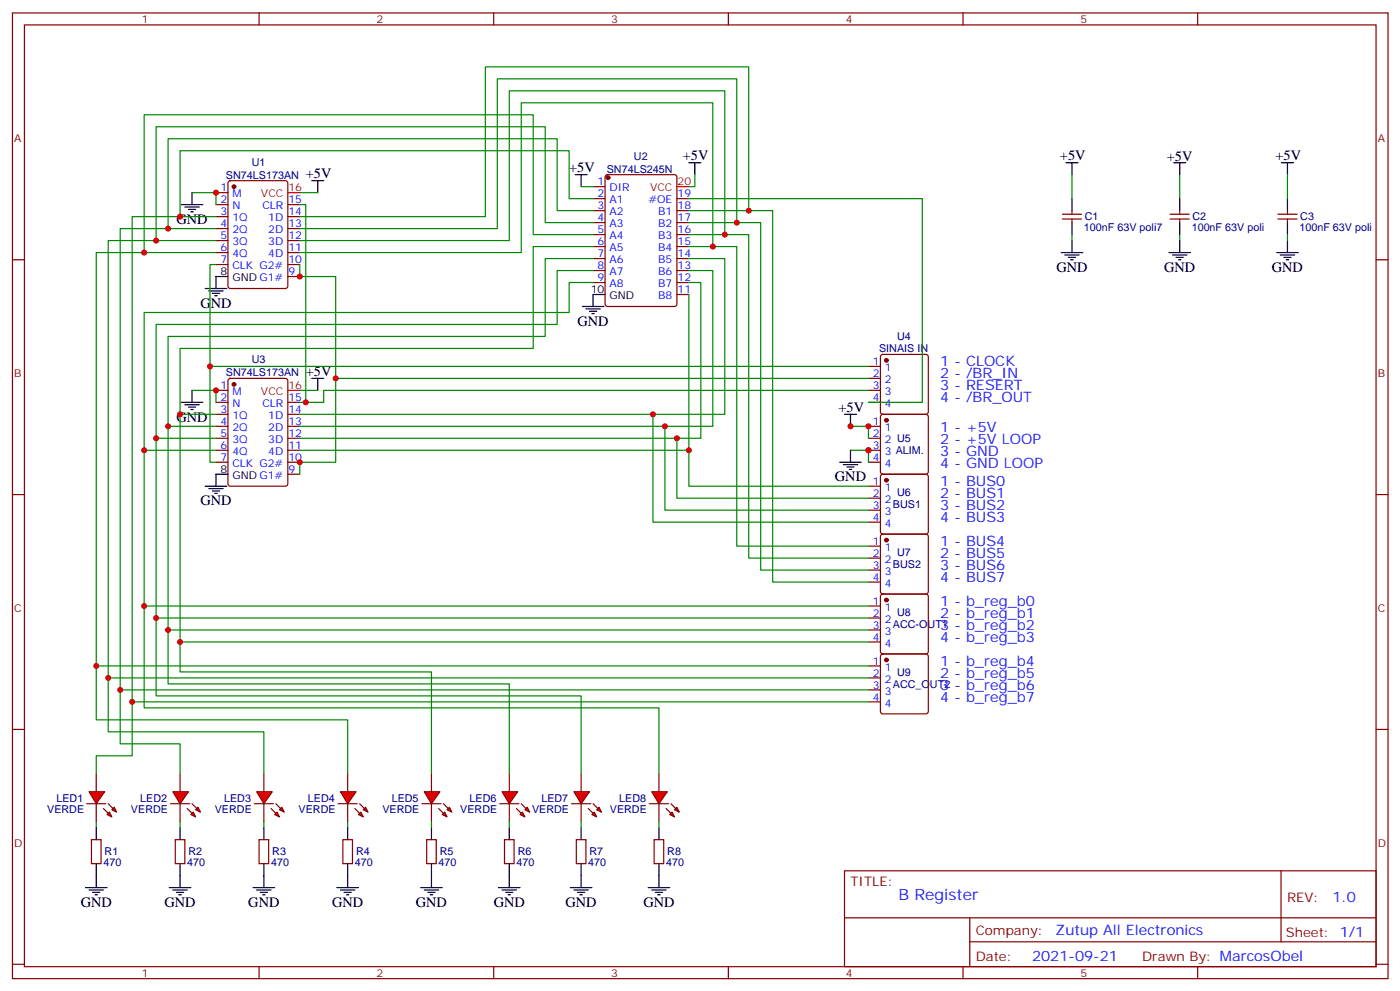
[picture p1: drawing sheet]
<svg xmlns="http://www.w3.org/2000/svg" width="413mm" height="292mm" viewBox="0 0 413 292" stroke-linecap="round" stroke-linejoin="round" font-family="sans-serif">
<g fill="none" stroke="#870000" stroke-width=".35">
<path d="M3.7 3.8h405.3v284.3h-405.3zM7.2 7.3h398.3v277.3h-398.3zM76.3 3.8v3.5M145.5 3.8v3.5M214.6 3.8v3.5M283.8 3.8v3.5M352.9 3.8v3.5M3.7 76.5h3.5M405.5 76.5h3.5M3.7 145.6h3.5M405.5 145.6h3.5M3.7 214.8h3.5"/>
<path d="M405.5 214.8h3.5M27 247.2h2.8v7.1h-2.8zM51.6 247.2h2.9v7.1h-2.9zM76.3 247.2h2.9v7.1h-2.9zM101 247.2h2.9v7.1h-2.9zM248.8 256.4h156.7v28.2h-156.7zM377.5 256.4v20.9M248.9 270.2h156.5M285.8 277.3h119.6M285.8 270.2v14.2M3.7 283.9h3.5M76.3 284.6v3.5"/>
<path d="M145.5 284.6v3.5M214.6 284.6v3.5M283.8 284.6v3.5M352.9 284.6v3.5M405.5 283.9h3.5"/>
</g>
<g fill="none" stroke="#000" stroke-width=".35">
<path d="M28.4 243.7v3.5M28.4 254.3v7M53.1 243.7v3.5M53.1 254.3v7M77.8 243.7v3.5M77.8 254.3v7M102.4 243.7v3.5M102.4 254.3v7M25.2 261.3h6.3M26.2 262h4.3M27.3 262.7h2.1M28 263.5h.7"/>
<path d="M49.9 261.3h6.3M50.9 262h4.3M52 262.7h2.1M52.7 263.5h.7M74.6 261.3h6.3M75.6 262h4.3M76.7 262.7h2.1M77.4 263.5h.7M99.3 261.3h6.3M100.3 262h4.3M101.4 262.7h2.1M102.1 263.5h.7"/>
</g>
<path d="M28.4 241.9v1.8M53.1 241.9v1.8M77.8 241.9v1.8M102.4 241.9v1.8" fill="none" stroke="#008700" stroke-width=".35"/>
<g fill="#f00" stroke="#870000" stroke-width=".35">
<path d="M100.3 233.1h4.6l-2.5 3.5z"/>
<path d="M99.6 236.6h5.7z"/>
</g>
<g fill="#870000" stroke="#870000" stroke-width=".35">
<path d="M106 236.6l1.4 1.5z"/>
<path d="M104.6 238.1l1.4 1.4z"/>
</g>
<g fill="#f00" stroke="#870000" stroke-width=".35">
<path d="M107 238.4l.7-.7 .7 1.4z"/>
<path d="M105.6 239.8l.7-.7 .7 1.4z"/>
</g>
<path d="M102.4 227.8v5.3M102.4 236.6v5.3" fill="none" stroke="#870000" stroke-width=".35"/>
<g fill="#f00" stroke="#870000" stroke-width=".35">
<path d="M75.6 233.1h4.6l-2.4 3.5z"/>
<path d="M74.9 236.6h5.7z"/>
</g>
<g fill="#870000" stroke="#870000" stroke-width=".35">
<path d="M81.3 236.6l1.4 1.5z"/>
<path d="M79.9 238.1l1.4 1.4z"/>
</g>
<g fill="#f00" stroke="#870000" stroke-width=".35">
<path d="M82.3 238.4l.7-.7 .7 1.4z"/>
<path d="M80.9 239.8l.7-.7 .7 1.4z"/>
</g>
<path d="M77.8 227.8v5.3M77.8 236.6v5.3" fill="none" stroke="#870000" stroke-width=".35"/>
<g fill="#f00" stroke="#870000" stroke-width=".35">
<path d="M50.9 233.1h4.6l-2.4 3.5z"/>
<path d="M50.2 236.6h5.7z"/>
</g>
<g fill="#870000" stroke="#870000" stroke-width=".35">
<path d="M56.6 236.6l1.4 1.5z"/>
<path d="M55.2 238.1l1.4 1.4z"/>
</g>
<g fill="#f00" stroke="#870000" stroke-width=".35">
<path d="M57.6 238.4l.7-.7 .8 1.4z"/>
<path d="M56.9 239.1l.7 1.4-1.4-.7z"/>
</g>
<path d="M53.1 227.8v5.3M53.1 236.6v5.3" fill="none" stroke="#870000" stroke-width=".35"/>
<g fill="#f00" stroke="#870000" stroke-width=".35">
<path d="M26.2 233.1h4.6l-2.4 3.5z"/>
<path d="M25.5 236.6h5.7z"/>
</g>
<g fill="#870000" stroke="#870000" stroke-width=".35">
<path d="M31.9 236.6l1.4 1.5z"/>
<path d="M30.5 238.1l1.4 1.4z"/>
</g>
<g fill="#f00" stroke="#870000" stroke-width=".35">
<path d="M32.9 238.4l.8-.7 .7 1.4z"/>
<path d="M32.2 239.1l.7 1.4-1.4-.7z"/>
</g>
<path d="M28.4 227.8v5.3M28.4 236.6v5.3" fill="none" stroke="#870000" stroke-width=".35"/>
<g fill="#f00" stroke="#870000" stroke-width=".35">
<path d="M125 233.1h4.6l-2.5 3.5z"/>
<path d="M124.3 236.6h5.7z"/>
</g>
<g fill="#870000" stroke="#870000" stroke-width=".35">
<path d="M130.7 236.6l1.4 1.5z"/>
<path d="M129.3 238.1l1.4 1.4z"/>
</g>
<g fill="#f00" stroke="#870000" stroke-width=".35">
<path d="M131.7 238.4l.7-.7 .7 1.4z"/>
<path d="M130.3 239.8l.7-.7 .7 1.4z"/>
</g>
<path d="M127.1 227.8v5.3M127.1 236.6v5.3M125.7 247.2h2.9v7.1h-2.9z" fill="none" stroke="#870000" stroke-width=".35"/>
<path d="M127.1 243.7v3.5M127.1 254.3v7M124 261.3h6.3M125 262h4.3M126.1 262.7h2.1M126.8 263.5h.7" fill="none" stroke="#000" stroke-width=".35"/>
<path d="M127.1 241.9v1.8" fill="none" stroke="#008700" stroke-width=".35"/>
<g fill="#f00" stroke="#870000" stroke-width=".35">
<path d="M148 233.1h4.5l-2.4 3.5z"/>
<path d="M147.2 236.6h5.7z"/>
</g>
<g fill="#870000" stroke="#870000" stroke-width=".35">
<path d="M153.6 236.6l1.4 1.5z"/>
<path d="M152.2 238.1l1.4 1.4z"/>
</g>
<g fill="#f00" stroke="#870000" stroke-width=".35">
<path d="M154.7 238.4l.7-.7 .7 1.4z"/>
<path d="M153.2 239.8l.8-.7 .7 1.4z"/>
</g>
<path d="M150.1 227.8v5.3M150.1 236.6v5.3M148.7 247.2h2.8v7.1h-2.8z" fill="none" stroke="#870000" stroke-width=".35"/>
<path d="M150.1 243.7v3.5M150.1 254.3v7M146.9 261.3h6.3M148 262h4.2M149 262.7h2.1M149.7 263.5h.7" fill="none" stroke="#000" stroke-width=".35"/>
<path d="M150.1 241.9v1.8" fill="none" stroke="#008700" stroke-width=".35"/>
<g fill="#f00" stroke="#870000" stroke-width=".35">
<path d="M169.1 233.1h4.6l-2.5 3.5z"/>
<path d="M168.4 236.6h5.7z"/>
</g>
<g fill="#870000" stroke="#870000" stroke-width=".35">
<path d="M174.8 236.6l1.4 1.5z"/>
<path d="M173.4 238.1l1.4 1.4z"/>
</g>
<g fill="#f00" stroke="#870000" stroke-width=".35">
<path d="M175.8 238.4l.7-.7 .7 1.4z"/>
<path d="M175.1 239.1l.7 1.4-1.4-.7z"/>
</g>
<path d="M171.2 227.8v5.3M171.2 236.6v5.3M169.8 247.2h2.8v7.1h-2.8z" fill="none" stroke="#870000" stroke-width=".35"/>
<path d="M171.2 243.7v3.5M171.2 254.3v7M168.1 261.3h6.3M169.1 262h4.3M170.2 262.7h2.1M170.9 263.5h.7" fill="none" stroke="#000" stroke-width=".35"/>
<path d="M171.2 241.9v1.8" fill="none" stroke="#008700" stroke-width=".35"/>
<g fill="#f00" stroke="#870000" stroke-width=".35">
<path d="M192.1 233.1h4.5l-2.4 3.5z"/>
<path d="M191.3 236.6h5.7z"/>
</g>
<g fill="#870000" stroke="#870000" stroke-width=".35">
<path d="M197.7 236.6l1.4 1.5z"/>
<path d="M196.3 238.1l1.4 1.4z"/>
</g>
<g fill="#f00" stroke="#870000" stroke-width=".35">
<path d="M198.8 238.4l.7-.7 .7 1.4z"/>
<path d="M197.3 239.8l.7-.7 .8 1.4z"/>
</g>
<g fill="none" stroke="#870000" stroke-width=".35">
<path d="M63.6 56.7h3.6M67.4 53.4l.5-.2h16.2l.7 .4v30.6l-.5 .7h-16.4l-.7-.4v-30.6zM174.8 55h3.5M174.8 58.5h3.5M178.5 51.6l.5-.2h19.8l.6 .5 .1 37.6-.5 .7h-20l-.7-.4v-37.7zM199.5 58.5h3.5M63.6 60.3h3.6M63.6 63.8h3.6M63.6 67.3h3.6M63.6 70.8h3.6M63.6 74.4h3.6M63.6 77.9h3.6"/>
<path d="M84.8 60.3h3.5M84.8 63.8h3.5M84.8 67.3h3.5M84.8 70.8h3.5M84.8 74.4h3.5M84.8 77.9h3.5M174.8 62h3.5M174.8 65.5h3.5M174.8 69.1h3.5M174.8 72.6h3.5M174.8 76.1h3.5M174.8 79.7h3.5"/>
<path d="M199.5 62h3.5M199.5 65.5h3.5M199.5 69.1h3.5M199.5 72.6h3.5M199.5 76.1h3.5M199.5 79.7h3.5M313.1 63.1h5.6M313.1 64.5h5.6M315.9 62v1.1M315.9 64.5v1M344.8 63.1h5.6M344.8 64.5h5.6"/>
<path d="M347.6 62v1.1M347.6 64.5v1M376.6 63.1h5.6M376.6 64.5h5.6M379.4 62v1.1M379.4 64.5v1M84.8 81.4h3.5M174.8 83.2h3.5M199.5 83.2h3.5M199.5 86.7h3.5M63.6 114.9h3.6M63.6 118.5h3.6"/>
<path d="M67.4 111.6l.5-.2h16.2l.7 .4v30.7l-.5 .6-16.4 .1-.7-.5v-30.6zM84.8 118.5h3.5M255.9 114.9h3.5M255.9 118.5h3.5M255.9 107.9h3.5M255.9 111.4h3.5M259.7 104.6l.4-.2h12.7l.5 .2 .2 .5v16.2l-.2 .5-.5 .2h-12.7l-.5-.2-.2-.5v-16.2zM63.6 122h3.6M63.6 125.5h3.6M63.6 129h3.6M63.6 132.6h3.6M63.6 136.1h3.6"/>
<path d="M84.8 122h3.5M84.8 125.5h3.5M84.8 129h3.5M84.8 132.6h3.5M84.8 136.1h3.5M84.8 139.6h3.5M255.9 125.5h3.5M255.9 129h3.5M255.9 132.6h3.5M255.9 136.1h3.5M259.7 122.2l.4-.2h12.7l.5 .2 .2 .5v16.2l-.2 .5-.5 .2h-12.7l-.5-.2-.2-.5v-16.2zM259.7 139.8l.4-.2h12.7l.5 .2 .2 .5v16.3l-.2 .5-.5 .2h-12.7l-.5-.3-.2-.4v-16.3z"/>
<path d="M255.9 143.2h3.5M255.9 146.7h3.5M255.9 150.2h3.5M255.9 153.7h3.5M259.7 157.5l.4-.2h12.7l.5 .2 .2 .5v16.2l-.2 .5-.5 .2h-12.7l-.5-.2-.2-.5v-16.2zM255.9 160.8h3.5M255.9 164.3h3.5M255.9 167.9h3.5M255.9 171.4h3.5M255.9 178.4h3.5M259.7 175.1l.4-.2h12.7l.5 .2 .2 .5v16.2l-.2 .5-.5 .2h-12.7l-.5-.2-.2-.5v-16.2zM255.9 196.1h3.5"/>
<path d="M255.9 199.6h3.5M255.9 182h3.5M255.9 185.5h3.5M255.9 189h3.5M259.7 192.8l.4-.3h12.7l.5 .3 .2 .5v16.2l-.2 .5-.5 .2h-12.7l-.5-.2-.2-.5v-16.2zM255.9 203.1h3.5M255.9 206.7h3.5M194.2 227.8v5.3M194.2 236.6v5.3M192.8 247.2h2.8v7.1h-2.8z"/>
</g>
<g fill="none" stroke="#000" stroke-width=".35">
<path d="M56.6 56.7v3.6M91.9 53.2h3.5M93.6 53.2v3.5M169.5 51.4h3.5M171.2 51.4v3.6M203 47.9h3.5M204.8 47.9v3.5M314.1 47.9h3.5M315.9 47.9v3.5M315.9 58.5v3.5M345.9 47.9h3.5M347.6 47.9v3.5"/>
<path d="M347.6 58.5v3.5M377.6 47.9h3.5M379.4 47.9v3.5M379.4 58.5v3.5M53.4 60.3h6.4M54.5 61h4.2M55.5 61.7h2.1M56.2 62.4h.7M312.7 74.4h6.4M313.8 75.1h4.2M314.8 75.8h2.1M315.5 76.5h.7"/>
<path d="M315.9 65.5v3.6M315.9 70.8v3.6M344.5 74.4h6.3M345.5 75.1h4.2M346.6 75.8h2.1M347.3 76.5h.7M347.6 65.5v3.6M347.6 70.8v3.6M376.2 74.4h6.4M377.3 75.1h4.2M378.3 75.8h2.1M379 76.5h.7"/>
<path d="M379.4 65.5v3.6M379.4 70.8v3.6M60.5 84.9h6.3M61.5 85.7h4.3M62.6 86.4h2.1M63.3 87.1h.7M67.2 81.4h-3.6v3.5M171.6 90.2h6.3M172.6 90.9h4.3M173.7 91.7h2.1M174.4 92.4h.7M178.3 86.7h-3.5v3.5"/>
<path d="M53.4 118.5h6.4M54.5 119.2h4.2M55.5 119.9h2.1M56.6 114.9v3.6M91.9 111.4h3.5M93.6 111.4v3.5M56.2 120.6h.7M67.2 139.6h-3.6v3.6M247.4 136.1h6.4M248.5 136.8h4.2M248.8 122h3.6M249.6 137.5h2.1"/>
<path d="M250.3 138.2h.7M250.6 122v3.5M250.6 132.6v3.5M60.5 143.2h6.3M61.5 143.9h4.3M62.6 144.6h2.1M63.3 145.3h.7M194.2 243.7v3.5M194.2 254.3v7M191 261.3h6.3M192.1 262h4.2M193.1 262.7h2.1"/>
<path d="M193.8 263.5h.7"/>
</g>
<g fill="none" stroke="#008700" stroke-width=".35">
<path d="M56.6 56.7h7v3.6M88.3 56.7h5.3M171.2 55h3.6M174.8 58.5h-7.1v-14.1h-114.6v19.4h10.5M203 58.5h68.8v60h-15.9M204.8 51.4v3.6h-1.8M315.9 51.4v7.1M347.6 51.4v7.1M379.4 51.4v7.1M42.5 74.4h-14.1v137.5h74v15.9M46 70.8h-14.1v144.7h45.9v12.3M49.5 67.3h-14.1v151.7h17.7v8.8"/>
<path d="M53.1 63.8h-14.2v158.7h-10.5v5.3M63.6 77.9h-1.7v30h194M88.3 77.9v3.5h10.6v54.7h-10.6v3.5M88.3 60.3h1.8v58.2h-1.8M174.8 62h-10.6v-21.1h-114.7v26.4h14.1M174.8 65.5h-14.1v-28.2h-114.7v33.5h17.6M174.8 69.1h-17.7v-35.3h-114.6v40.6h21.1M174.8 72.6h-17.7v30h-104v19.4h10.5M174.8 76.1h-14.1v23h-111.2v26.4h14.1M174.8 79.7h-10.6v15.8h-118.2v33.5h17.6M203 79.7h7v45.8h-121.7M203 76.1h10.6v45.9h-125.3"/>
<path d="M203 72.6h7v-42.3h-56.4v44.1h-65.3M203 69.1h10.6v-42.4h-63.5v44.1h-61.8M203 65.5h14.1v-42.3h-70.6v44.1h-58.2M203 62h17.6v-42.3h-77.6v44.1h-54.7M210 72.6h7.1v88.2h38.8M213.6 69.1h7v95.2h35.3M217.1 65.5h7.1v102.4h31.7M220.6 62h7.1v109.4h28.2M315.9 69.1v1.7M347.6 69.1v1.7M379.4 69.1v1.7M174.8 83.2h-7.1v8.8h-125.2v40.6h21.1"/>
<path d="M203 86.7v45.9h-114.7M203 83.2h3.5v45.8h-118.2M56.6 114.9h7v3.6M61.9 107.9v28.2h1.7M88.3 114.9h5.3M98.9 111.4h157M255.9 114.9h-160.5v3.6h-5.3M42.5 132.6v75.8h151.7v19.4M46 129v75.9h125.2v22.9M49.5 125.5v75.9h100.6v26.4M53.1 122v75.8h74v30M192.4 122v31.7h63.5"/>
<path d="M195.9 125.5v24.7h60M199.5 129v17.7h56.4M203 132.6v10.6h52.9M250.6 122v3.5h5.3v3.5M250.6 132.6h5.3v3.5M42.5 178.4h213.4M28.4 196.1h227.5M31.9 199.6h224M46 182h209.9M49.5 185.5h206.4M53.1 189h202.8M35.4 203.1h220.5"/>
<path d="M38.9 206.7h217M194.2 241.9v1.8"/>
</g>
<g fill="#870000" stroke="#870000" stroke-width=".35">
<circle cx="68.9" cy="55" r=".53"/>
<circle cx="179.2" cy="52.3" r=".53"/>
<circle cx="68.9" cy="113.2" r=".53"/>
<circle cx="261.2" cy="106.1" r=".53"/>
<circle cx="261.2" cy="123.8" r=".53"/>
<circle cx="261.2" cy="141.4" r=".53"/>
<circle cx="261.2" cy="159" r=".53"/>
<circle cx="261.2" cy="194.3" r=".53"/>
<circle cx="261.2" cy="176.7" r=".53"/>
</g>
<path d="M84.8 56.7h3.5M199.5 55h3.5M84.8 114.9h3.5" fill="none" stroke="#f00" stroke-width=".35"/>
<g fill="#c00">
<circle cx="61.9" cy="107.9" r=".88"/>
<circle cx="63.6" cy="114.9" r=".88"/>
<circle cx="63.6" cy="56.7" r=".88"/>
<circle cx="88.3" cy="81.4" r=".88"/>
<circle cx="88.3" cy="136.1" r=".88"/>
<circle cx="98.9" cy="111.4" r=".88"/>
<circle cx="90.1" cy="118.5" r=".88"/>
<circle cx="250.6" cy="125.5" r=".88"/>
<circle cx="203" cy="132.6" r=".88"/>
<circle cx="199.5" cy="129" r=".88"/>
<circle cx="195.9" cy="125.5" r=".88"/>
<circle cx="192.4" cy="122" r=".88"/>
<circle cx="210" cy="72.6" r=".88"/>
<circle cx="213.6" cy="69.1" r=".88"/>
<circle cx="217.1" cy="65.5" r=".88"/>
<circle cx="220.6" cy="62" r=".88"/>
<circle cx="53.1" cy="63.8" r=".88"/>
<circle cx="49.5" cy="67.3" r=".88"/>
<circle cx="46" cy="70.8" r=".88"/>
<circle cx="42.5" cy="74.4" r=".88"/>
<circle cx="53.1" cy="122" r=".88"/>
<circle cx="49.5" cy="125.5" r=".88"/>
<circle cx="46" cy="129" r=".88"/>
<circle cx="42.5" cy="132.6" r=".88"/>
<circle cx="255.9" cy="132.6" r=".88"/>
<circle cx="255.9" cy="125.5" r=".88"/>
<circle cx="42.5" cy="178.4" r=".88"/>
<circle cx="46" cy="182" r=".88"/>
<circle cx="49.5" cy="185.5" r=".88"/>
<circle cx="53.1" cy="189" r=".88"/>
<circle cx="28.4" cy="196.1" r=".88"/>
<circle cx="31.9" cy="199.6" r=".88"/>
<circle cx="35.4" cy="203.1" r=".88"/>
<circle cx="38.9" cy="206.7" r=".88"/>
</g>
<text font-size="4.6" fill="#00f" x="264.7" y="264.9">B Register</text>
<g font-size="4.2">
<text x="201.2" y="47.2">+5V</text>
<text x="312.3" y="47.2">+5V</text>
<text x="343.8" y="47.5">+5V</text>
<text x="375.8" y="47.2">+5V</text>
<text x="90.1" y="52.5">+5V</text>
<text x="167.7" y="50.7">+5V</text>
<text x="52" y="65.9">GND</text>
<text x="311.3" y="80">GND</text>
<text x="343" y="80">GND</text>
<text x="374.8" y="80">GND</text>
<text x="59.1" y="90.6">GND</text>
<text x="170.2" y="95.9">GND</text>
<text x="90.1" y="110.7">+5V</text>
<text x="52" y="124.1">GND</text>
<text x="247.1" y="121.3">+5V</text>
<text x="246" y="141.7">GND</text>
<text x="59.1" y="148.8">GND</text>
<text x="23.8" y="267">GND</text>
<text x="48.5" y="267">GND</text>
<text x="73.2" y="267">GND</text>
<text x="97.9" y="267">GND</text>
<text x="122.6" y="267">GND</text>
<text x="145.5" y="267">GND</text>
<text x="166.7" y="267">GND</text>
<text x="189.6" y="267">GND</text>
</g>
<g font-size="4.2" fill="#00f">
<text x="277.1" y="107.9">1 - CLOCK</text>
<text x="277.1" y="111.4">2 - /BR_IN</text>
<text x="277.1" y="118.5">4 - /BR_OUT</text>
<text x="277.1" y="114.9">3 - RESERT</text>
<text x="277.1" y="127.3">1 - +5V</text>
<text x="277.1" y="130.8">2 - +5V LOOP</text>
<text x="277.1" y="134.3">3 - GND</text>
<text x="277.1" y="137.9">4 - GND LOOP</text>
<text x="277.1" y="143.2">1 - BUS0</text>
<text x="277.1" y="146.7">2 - BUS1</text>
<text x="277.1" y="150.2">3 - BUS2</text>
<text x="277.1" y="153.7">4 - BUS3</text>
<text x="277.1" y="160.8">1 - BUS4</text>
<text x="277.1" y="167.9">3 - BUS6</text>
<text x="277.1" y="164.3">2 - BUS5</text>
<text x="277.1" y="171.4">4 - BUS7</text>
<text x="277.1" y="178.4">1 - b_reg_b0</text>
<text x="277.1" y="185.5">3 - b_reg_b2</text>
<text x="277.1" y="182">2 - b_reg_b1</text>
<text x="277.1" y="189">4 - b_reg_b3</text>
<text x="277.1" y="196.1">1 - b_reg_b4</text>
<text x="277.1" y="199.6">2 - b_reg_b5</text>
<text x="277.1" y="203.1">3 - b_reg_b6</text>
<text x="277.1" y="206.7">4 - b_reg_b7</text>
<text x="392.6" y="265.7">1.0</text>
<text x="311" y="275.2">Zutup All Electronics</text>
<text x="304.1" y="283">2021-09-21</text>
</g>
<g font-size="3.9" fill="#800">
<text x="250.6" y="261">TITLE:</text>
<text x="379.2" y="265.7">REV:</text>
<text x="287.5" y="275.2">Company:</text>
<text x="378.9" y="275.8">Sheet: 1/1</text>
<text x="287.5" y="282.9">Date:</text>
<text x="336.6" y="282.9">Drawn By: MarcosObel</text>
</g>
<g font-size="3.2" fill="#800">
<text x="41.8" y="6.8">1</text>
<text x="110.9" y="6.8">2</text>
<text x="180.1" y="6.8">3</text>
<text x="249.2" y="6.8">4</text>
<text x="318.3" y="6.8">5</text>
<text x="4.2" y="41.9">A</text>
<text x="406" y="41.9">A</text>
<text x="4.2" y="111.1">B</text>
<text x="406" y="111.1">B</text>
<text x="4.2" y="180.2">C</text>
<text x="406" y="180.2">C</text>
<text x="4.2" y="249.3">D</text>
<text x="406" y="249.3">D</text>
<text x="41.8" y="287.6">1</text>
<text x="110.9" y="287.6">2</text>
<text x="180.1" y="287.6">3</text>
<text x="249.2" y="287.6">4</text>
<text x="318.3" y="287.6">5</text>
</g>
<g font-size="3.2" fill="#000080">
<text x="186.8" y="47">U2</text>
<text x="66.6" y="52.6">SN74LS173AN</text>
<text x="74.2" y="48.7">U1</text>
<text x="178.8" y="50.8">SN74LS245N</text>
<text x="319.7" y="64.9">C1</text>
<text x="351.4" y="64.9">C2</text>
<text x="383.2" y="64.9">C3</text>
<text x="319.4" y="68.1">100nF 63V poli7</text>
<text x="351.2" y="68.1">100nF 63V poli</text>
<text x="382.9" y="68.1">100nF 63V poli</text>
<text x="264.4" y="100.2">U4</text>
<text x="74.2" y="106.9">U3</text>
<text x="259.1" y="103.7">SINAIS IN</text>
<text x="66.6" y="110.8">SN74LS173AN</text>
<text x="263.1" y="149.6">BUS1</text>
<text x="264.4" y="146.1">U6</text>
<text x="263.1" y="167.2">BUS2</text>
<text x="264.4" y="163.7">U7</text>
<text x="263.1" y="184.9">ACC-OUT1</text>
<text x="264.4" y="181.3">U8</text>
<text x="263.1" y="202.5">ACC_OUT2</text>
<text x="264.4" y="199">U9</text>
<text x="13.9" y="239.2">VERDE</text>
<text x="16.6" y="236">LED1</text>
<text x="38.6" y="239.2">VERDE</text>
<text x="41.3" y="236">LED2</text>
<text x="63.3" y="239.2">VERDE</text>
<text x="66" y="236">LED3</text>
<text x="88" y="239.2">VERDE</text>
<text x="90.7" y="236">LED4</text>
<text x="112.7" y="239.2">VERDE</text>
<text x="115.4" y="236">LED5</text>
<text x="135.6" y="239.2">VERDE</text>
<text x="138.4" y="236">LED6</text>
<text x="156.8" y="239.2">VERDE</text>
<text x="159.5" y="236">LED7</text>
<text x="179.7" y="239.2">VERDE</text>
<text x="182.4" y="236">LED8</text>
<text x="30.8" y="251.8">R1</text>
<text x="55.5" y="251.8">R2</text>
<text x="80.2" y="251.8">R3</text>
<text x="104.9" y="251.8">R4</text>
<text x="129.6" y="251.8">R5</text>
<text x="152.5" y="251.8">R6</text>
<text x="173.7" y="251.8">R7</text>
<text x="196.6" y="251.8">R8</text>
<text x="30.5" y="255">470</text>
<text x="55.2" y="255">470</text>
<text x="79.9" y="255">470</text>
<text x="104.6" y="255">470</text>
<text x="129.3" y="255">470</text>
<text x="152.2" y="255">470</text>
<text x="173.4" y="255">470</text>
<text x="196.3" y="255">470</text>
</g>
<g font-size="3.2" fill="#00f">
<text x="65" y="56.4">1</text>
<text x="65" y="59.9">2</text>
<text x="68.5" y="58.1">M</text>
<text x="85" y="59.9">15</text>
<text x="176.1" y="54.6">1</text>
<text x="176.1" y="58.1">2</text>
<text x="179.6" y="56.4">DIR</text>
<text x="179.6" y="59.9">A1</text>
<text x="191.1" y="59.9">#OE</text>
<text x="199.6" y="58.1">19</text>
<text x="65" y="63.4">3</text>
<text x="68.5" y="61.7">N</text>
<text x="68.5" y="65.2">1Q</text>
<text x="77.3" y="61.7">CLR</text>
<text x="79" y="65.2">1D</text>
<text x="85" y="63.4">14</text>
<text x="176.1" y="61.7">3</text>
<text x="176.1" y="65.2">4</text>
<text x="179.6" y="63.4">A2</text>
<text x="194" y="63.4">B1</text>
<text x="199.6" y="65.2">17</text>
<text x="199.6" y="61.7">18</text>
<text x="65" y="67">4</text>
<text x="65" y="70.5">5</text>
<text x="68.5" y="68.7">2Q</text>
<text x="79" y="68.7">2D</text>
<text x="85" y="70.5">12</text>
<text x="85" y="67">13</text>
<text x="176.1" y="68.7">5</text>
<text x="179.6" y="67">A3</text>
<text x="179.6" y="70.5">A4</text>
<text x="194" y="70.5">B3</text>
<text x="194" y="67">B2</text>
<text x="199.6" y="68.7">16</text>
<text x="65" y="74">6</text>
<text x="65" y="77.5">7</text>
<text x="68.5" y="72.2">3Q</text>
<text x="68.5" y="75.8">4Q</text>
<text x="79" y="75.8">4D</text>
<text x="79" y="72.2">3D</text>
<text x="85" y="77.5">10</text>
<text x="85" y="74">11</text>
<text x="176.1" y="72.2">6</text>
<text x="176.1" y="75.8">7</text>
<text x="179.6" y="74">A5</text>
<text x="179.6" y="77.5">A6</text>
<text x="194" y="77.5">B5</text>
<text x="194" y="74">B4</text>
<text x="199.6" y="75.8">14</text>
<text x="199.6" y="72.2">15</text>
<text x="68.5" y="79.3">CLK G2#</text>
<text x="85" y="81.1">9</text>
<text x="176.1" y="79.3">8</text>
<text x="176.1" y="82.8">9</text>
<text x="179.6" y="81.1">A7</text>
<text x="194" y="81.1">B6</text>
<text x="199.6" y="82.8">12</text>
<text x="199.6" y="79.3">13</text>
<text x="179.6" y="84.6">A8</text>
<text x="194" y="88.1">B8</text>
<text x="194" y="84.6">B7</text>
<text x="199.6" y="86.4">11</text>
<text x="257.2" y="107.5">1</text>
<text x="257.2" y="111.1">2</text>
<text x="260.7" y="109.3">1</text>
<text x="260.7" y="112.8">2</text>
<text x="65" y="114.6">1</text>
<text x="65" y="118.1">2</text>
<text x="68.5" y="116.3">M</text>
<text x="68.5" y="119.9">N</text>
<text x="77.3" y="119.9">CLR</text>
<text x="85" y="118.1">15</text>
<text x="257.2" y="114.6">3</text>
<text x="257.2" y="118.1">4</text>
<text x="260.7" y="116.3">3</text>
<text x="260.7" y="119.9">4</text>
<text x="65" y="121.6">3</text>
<text x="65" y="125.2">4</text>
<text x="68.5" y="123.4">1Q</text>
<text x="79" y="123.4">1D</text>
<text x="85" y="125.2">13</text>
<text x="85" y="121.6">14</text>
<text x="257.2" y="125.2">1</text>
<text x="65" y="128.7">5</text>
<text x="68.5" y="126.9">2Q</text>
<text x="68.5" y="130.5">3Q</text>
<text x="79" y="130.5">3D</text>
<text x="79" y="126.9">2D</text>
<text x="85" y="128.7">12</text>
<text x="257.2" y="128.7">2</text>
<text x="260.7" y="126.9">1</text>
<text x="260.7" y="130.5">2 U5</text>
<text x="65" y="132.2">6</text>
<text x="65" y="135.7">7</text>
<text x="68.5" y="134">4Q</text>
<text x="68.5" y="137.5">CLK G2#</text>
<text x="79" y="134">4D</text>
<text x="85" y="135.7">10</text>
<text x="85" y="132.2">11</text>
<text x="257.2" y="132.2">3</text>
<text x="257.2" y="135.7">4</text>
<text x="260.7" y="134">3 ALIM.</text>
<text x="260.7" y="137.5">4</text>
<text x="85" y="139.3">9</text>
<text x="257.2" y="142.8">1</text>
<text x="257.2" y="146.3">2</text>
<text x="257.2" y="149.9">3</text>
<text x="260.7" y="144.6">1</text>
<text x="260.7" y="148.1">2</text>
<text x="257.2" y="153.4">4</text>
<text x="260.7" y="151.6">3</text>
<text x="260.7" y="155.2">4</text>
<text x="257.2" y="160.4">1</text>
<text x="257.2" y="164">2</text>
<text x="257.2" y="167.5">3</text>
<text x="260.7" y="162.2">1</text>
<text x="260.7" y="165.7">2</text>
<text x="257.2" y="171">4</text>
<text x="260.7" y="169.3">3</text>
<text x="260.7" y="172.8">4</text>
<text x="257.2" y="178.1">1</text>
<text x="260.7" y="179.8">1</text>
<text x="257.2" y="181.6">2</text>
<text x="257.2" y="185.1">3</text>
<text x="260.7" y="183.4">2</text>
<text x="257.2" y="188.7">4</text>
<text x="260.7" y="186.9">3</text>
<text x="260.7" y="190.4">4</text>
<text x="257.2" y="195.7">1</text>
<text x="260.7" y="197.5">1</text>
<text x="257.2" y="199.2">2</text>
<text x="257.2" y="202.8">3</text>
<text x="260.7" y="201">2</text>
<text x="257.2" y="206.3">4</text>
<text x="260.7" y="204.5">3</text>
<text x="260.7" y="208.1">4</text>
</g>
<g font-size="3.2" fill="#f00">
<text x="76.9" y="58.1">VCC</text>
<text x="85" y="56.4">16</text>
<text x="191.6" y="56.4">VCC</text>
<text x="199.6" y="54.6">20</text>
<text x="76.9" y="116.3">VCC</text>
<text x="85" y="114.6">16</text>
</g>
<g font-size="3.2">
<text x="65" y="81.1">8</text>
<text x="68.5" y="82.8">GND G1#</text>
<text x="174.1" y="86.4">10</text>
<text x="179.6" y="88.1">GND</text>
<text x="65" y="139.3">8</text>
<text x="68.5" y="141">GND G1#</text>
</g>
</svg>
